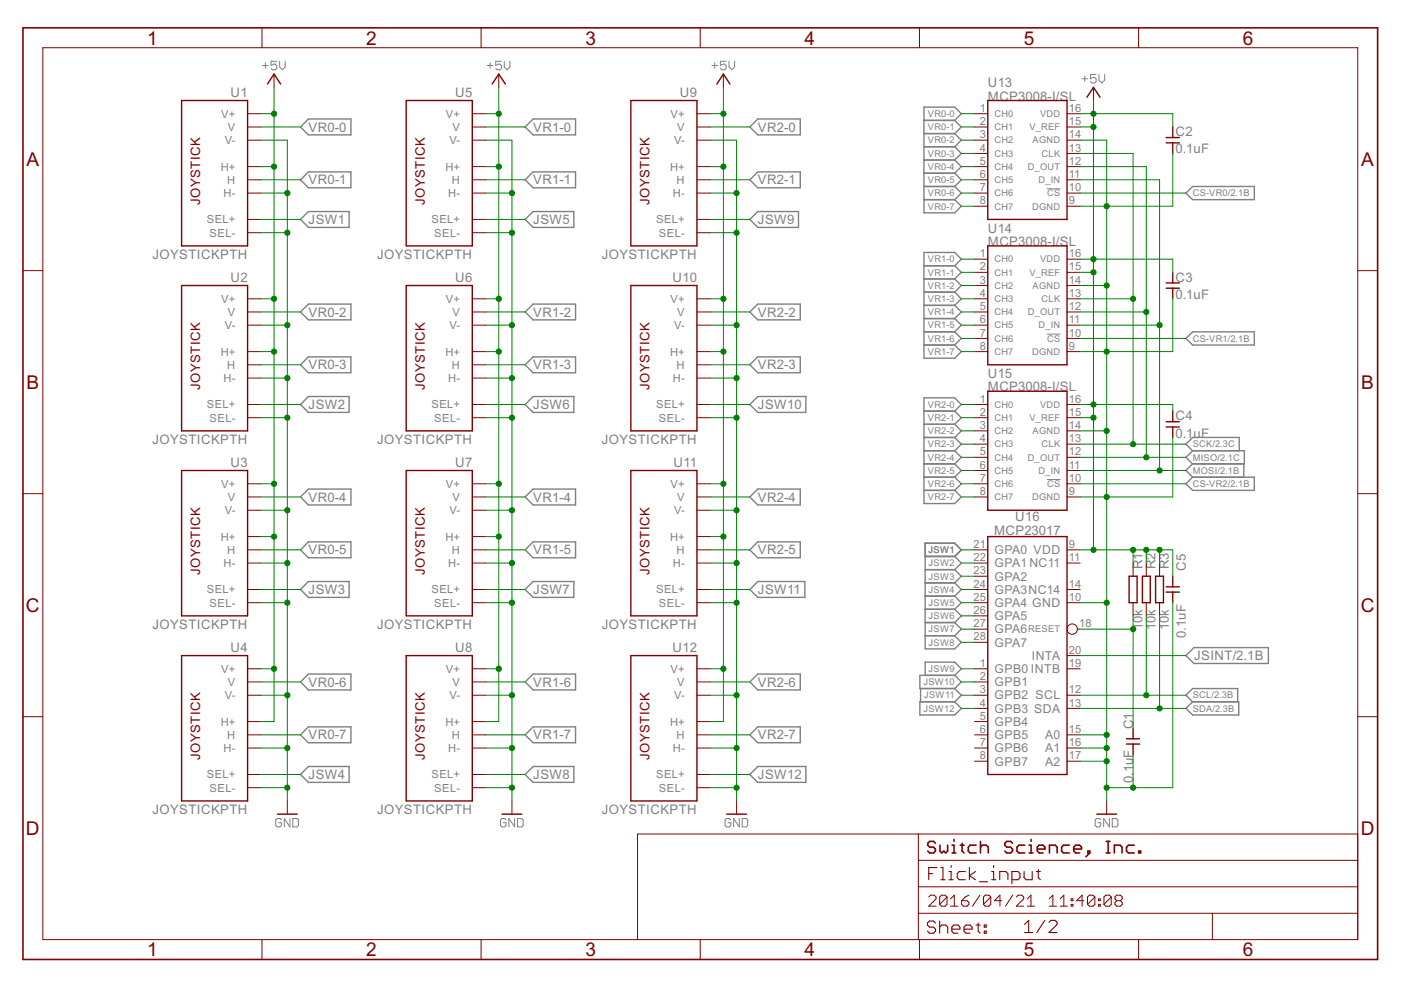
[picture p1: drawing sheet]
<svg xmlns="http://www.w3.org/2000/svg" width="297mm" height="210mm" viewBox="0 0 297 210" stroke-linecap="round" stroke-linejoin="round" font-family="sans-serif">
<g fill="none" stroke="#808080" stroke-width=".21">
<path d="M55.7 13.9h1.2M56.3 13.3v1.2M58.7 13h-1.2v.9l.6-.3h.3l.3 .3v.6l-.3 .3h-.6l-.3-.3M59.3 13v1.2l.6 .6 .6-.6v-1.2M103.3 13.9h1.2M103.9 13.3v1.2M106.3 13h-1.2v.9l.9-.3 .3 .3v.6l-.3 .3h-.6l-.3-.3M106.9 13v1.2l.6 .6 .6-.6v-1.2M150.9 13.9h1.2M151.5 13.3v1.2M153.9 13h-1.2v.9l.7-.3h.2l.3 .3v.6l-.3 .3h-.6l-.3-.3M154.6 13v1.2l.6 .6 .5-.6v-1.2"/>
<path d="M229.4 16.7h1.2M230 16.1v1.2M232.4 15.8h-1.2v.9l.6-.3h.3l.3 .3v.6l-.3 .3h-.6l-.3-.3M233 15.8v1.2l.6 .6 .6-.6v-1.2M222 40h2.8M222 70.8h2.8M222 101.7h2.8M59.7 173.8l-.3-.3h-.6l-.3 .3v1.2l.3 .3h.6l.3-.3v-.6h-.6M61.5 173.5v1.8l-1.2-1.8v1.8M62.1 173.5h.9l.3 .3v1.2l-.3 .3h-.9zM107.3 173.8l-.3-.3h-.6l-.3 .3v1.2l.3 .3h.6l.3-.3v-.6h-.6M109.1 173.5v1.8l-1.2-1.8v1.8"/>
<path d="M109.7 173.5h.9l.3 .3v1.2l-.3 .3h-.9zM154.9 173.8l-.3-.3h-.6l-.3 .3v1.2l.3 .3h.6l.3-.3v-.6h-.6M156.7 173.5v1.8l-1.1-1.8v1.8M157.4 173.5h.8l.3 .3v1.2l-.3 .3h-.8zM233.4 173.8l-.3-.3h-.6l-.3 .3v1.2l.3 .3h.6l.3-.3v-.6h-.6M235.2 173.5v1.8l-1.2-1.8v1.8M235.8 173.5h.9l.3 .3v1.2l-.3 .3h-.9z"/>
</g>
<g fill="none" stroke="#808080" stroke-width=".3">
<path d="M63.7 38.1l1.7-1.7h9v3.4h-9zM65.4 25.2h9v3.4h-9l-1.7-1.7zM111.3 26.9l1.7-1.7h9v3.4h-9zM111.3 38.1l1.7-1.7h9v3.4h-9zM159 38.1l1.7-1.7h9v3.4h-9zM160.7 25.2h9v3.4h-9l-1.7-1.7zM195.9 25.5h6.5M195.9 28.3h6.5M195.9 39.5h6.5M195.9 31.1h6.5M195.9 33.9h6.5M195.9 36.7h6.5"/>
<path d="M202.4 25.5l1.4-1.4-1.4-1.4h-6.5v22.4h6.5l1.4-1.4-1.4-1.4M202.4 25.5l1.4 1.4-1.4 1.4M202.4 39.5l1.4 1.4-1.4 1.4M202.4 31.1l1.4 1.4-1.4 1.4M202.4 28.3l1.4 1.4-1.4 1.4M202.4 33.9l1.4 1.4-1.4 1.4M202.4 36.7l1.4 1.4-1.4 1.4M63.7 46.5l1.7-1.6h8.6v3.3h-8.6zM111.3 46.5l1.7-1.6h8.7v3.3h-8.7zM160.7 44.9h8.6v3.3h-8.6l-1.7-1.7zM195.9 42.3h6.5M195.9 56.3h6.5"/>
<path d="M195.9 59.1h6.5M202.4 56.3l1.4-1.4-1.4-1.4h-6.5v22.4h6.5l1.4-1.4-1.4-1.3M202.4 56.3l1.4 1.4-1.4 1.4M202.4 59.1l1.4 1.4-1.4 1.4M251.4 40.9l1.5-1.4h13v2.8h-13zM63.7 66.1l1.7-1.6h9v3.3h-9zM63.7 77.3l1.7-1.6h9v3.3h-9zM111.3 66.1l1.7-1.6h9v3.3h-9zM111.3 77.3l1.7-1.6h9v3.3h-9zM159 66.1l1.7-1.6h9v3.3h-9zM159 77.3l1.7-1.6h9v3.3h-9zM195.9 64.7h6.5"/>
<path d="M195.9 67.5h6.5M195.9 70.4h6.5M195.9 73.2h6.5M195.9 61.9h6.5M202.4 64.7l1.4 1.4-1.4 1.4M202.4 67.5l1.4 1.4-1.4 1.5M202.4 70.4l1.4 1.4-1.4 1.4M202.4 61.9l1.4 1.5-1.4 1.3M251.4 71.8l1.5-1.4h13v2.8h-13zM65.4 84.1h8.6v3.3h-8.6l-1.7-1.6zM111.3 85.8l1.7-1.7h8.7v3.3h-8.7zM160.7 84.1h10.2v3.3h-10.2l-1.7-1.6z"/>
<path d="M195.9 90h6.5M195.9 92.8h6.5M195.9 95.6h6.5M195.9 98.4h6.5M195.9 87.2h6.5M202.4 87.2l1.4-1.4-1.4-1.5h-6.5v22.5h6.5l1.4-1.4-1.4-1.4M202.4 90l1.4 1.4-1.4 1.4M202.4 92.8l1.4 1.4-1.4 1.4M202.4 95.6l1.4 1.4-1.4 1.4M202.4 98.4l1.4 1.4-1.4 1.4M202.4 87.2l1.4 1.4-1.4 1.4M252.9 95.6l-1.5-1.4 1.5-1.4h9.8v2.8"/>
<path d="M252.9 95.6h10.9v2.8h-10.9M252.9 95.6l-1.5 1.4 1.5 1.4M252.9 98.4l-1.5 1.4 1.5 1.4M263.7 98.4v2.8M63.7 105.4l1.7-1.7h9v3.4h-9zM65.4 114.9h9v3.4h-9l-1.7-1.7zM111.3 105.4l1.7-1.7h9v3.4h-9zM111.3 116.6l1.7-1.7h9v3.4h-9zM159 105.4l1.7-1.7h9v3.4h-9zM160.7 114.9h9v3.4h-9l-1.7-1.7zM195.9 101.2h6.5M195.9 104h6.5"/>
<path d="M196.2 118h6.2M202.4 101.2l1.4 1.4-1.4 1.4M202.4 118l1.4-1.4-1.4-1.4h-6.2v22.4h6.2l1.4-1.4-1.4-1.4M202.4 118l1.4 1.4-1.4 1.4M251.4 102.6l1.5-1.4h13v2.8h-13zM65.4 123.3h8.6v3.4h-8.6l-1.7-1.7zM111.3 125l1.7-1.7h8.7v3.4h-8.7zM160.7 123.3h9.9v3.4h-9.9l-1.7-1.7zM196.2 120.8h6.2M196.2 126.4h6.2M196.2 129.2h6.2M196.2 132h6.2"/>
<path d="M196.2 123.6h6.2M196.2 134.8h6.2M202.4 126.4l1.4 1.4-1.4 1.4M202.4 129.2l1.4 1.4-1.4 1.4M202.4 120.8l1.4 1.4-1.4 1.4M202.4 123.6l1.4 1.4-1.4 1.4M202.4 132l1.4 1.4-1.4 1.4M251.4 139l1.7-1.7h15.8v3.4h-15.8zM63.7 144.6l1.7-1.7h9v3.4h-9zM65.4 154.1h9v3.4h-9l-1.7-1.7zM111.3 144.6l1.7-1.7h9v3.4h-9zM113 154.1h9v3.4h-9l-1.7-1.7z"/>
<path d="M160.7 142.9h9v3.4h-9l-1.7-1.7zM160.7 154.1h9v3.4h-9l-1.7-1.7zM195 148.8h7.4l1.4 1.4-1.4 1.4h-7.4zM195.2 146v2.8M196.2 143.2v-2.8h6.2l1.4 1.4-1.4 1.4M202.4 143.2h-7.4v2.8h7.4M202.4 143.2l1.4 1.4-1.4 1.4M202.4 146l1.4 1.4-1.4 1.4M251.4 150.2l1.5-1.4h9.7v2.8h-9.7zM252.9 148.8l-1.5-1.4 1.5-1.4h9.5v2.8M65.4 162.5h8.6v3.4h-8.6l-1.7-1.7zM111.3 164.2l1.7-1.7h8.7v3.4h-8.7z"/>
<path d="M160.7 162.5h10.2v3.4h-10.2l-1.7-1.7z"/>
</g>
<g fill="none" stroke="#800000" stroke-width=".21">
<path d="M9.1 10.1h278.8v189.1h-278.8zM55.5 5.9v4.2M58.1 15.7v2.8M102 5.9v4.2M105.7 15.7v2.8M148.5 5.9v4.2M153.4 15.7v2.8M194.9 5.9v4.2M231.8 18.5v2.8M241.4 5.9v4.2M52.5 24.1h2.8M52.5 26.9h2.8"/>
<path d="M52.5 29.7h2.8M52.5 35.3h2.8M52.5 38.1h2.8M100.1 24.1h2.8M100.1 26.9h2.8M100.1 29.7h2.8M100.1 35.3h2.8M100.1 38.1h2.8M147.8 24.1h2.8M147.8 26.9h2.8M147.8 29.7h2.8M147.8 35.3h2.8"/>
<path d="M147.8 38.1h2.8M206.6 24.1h2.8M206.6 26.9h2.8M206.6 29.7h2.8M206.6 35.3h2.8M206.6 38.1h2.8M206.6 32.5h2.8M226.2 24.1h2.8M226.2 26.9h2.8M226.2 29.7h2.8M226.2 35.3h2.8M226.2 38.1h2.8"/>
<path d="M226.2 32.5h2.8M4.9 57.4h4.2M52.5 40.9h2.8M52.5 46.5h2.8M52.5 49.3h2.8M100.1 40.9h2.8M100.1 46.5h2.8M100.1 49.3h2.8M147.8 40.9h2.8M147.8 46.5h2.8M147.8 49.3h2.8M206.6 40.9h2.8"/>
<path d="M206.6 43.7h2.8M206.6 54.9h2.8M206.6 57.7h2.8M226.2 40.9h2.8M226.2 43.7h2.8M226.2 54.9h2.8M226.2 57.7h2.8M287.9 57.4h4.2M52.5 63.4h2.8M52.5 66.1h2.8M52.5 68.9h2.8M52.5 74.5h2.8"/>
<path d="M52.5 77.3h2.8M100.1 63.4h2.8M100.1 66.1h2.8M100.1 68.9h2.8M100.1 74.5h2.8M100.1 77.3h2.8M147.8 63.4h2.8M147.8 66.1h2.8M147.8 68.9h2.8M147.8 74.5h2.8M147.8 77.3h2.8M206.6 63.4h2.8"/>
<path d="M206.6 66.1h2.8M206.6 68.9h2.8M206.6 74.5h2.8M206.6 60.5h2.8M206.6 71.8h2.8M226.2 63.4h2.8M226.2 66.1h2.8M226.2 68.9h2.8M226.2 74.5h2.8M226.2 60.5h2.8M226.2 71.8h2.8M52.5 80.2h2.8"/>
<path d="M52.5 85.8h2.8M52.5 88.6h2.8M100.1 80.2h2.8M100.1 85.8h2.8M100.1 88.6h2.8M147.8 80.2h2.8M147.8 85.8h2.8M147.8 88.6h2.8M206.6 85.8h2.8M206.6 88.6h2.8M206.6 91.4h2.8M206.6 94.2h2.8"/>
<path d="M206.6 97h2.8M206.6 99.8h2.8M226.2 85.8h2.8M226.2 88.6h2.8M226.2 91.4h2.8M226.2 94.2h2.8M226.2 97h2.8M226.2 99.8h2.8M4.9 104.7h4.2M52.5 102.6h2.8M52.5 105.4h2.8M52.5 108.2h2.8"/>
<path d="M52.5 113.8h2.8M52.5 116.6h2.8M52.5 119.4h2.8M100.1 102.6h2.8M100.1 105.4h2.8M100.1 108.2h2.8M100.1 113.8h2.8M100.1 116.6h2.8M100.1 119.4h2.8M147.8 102.6h2.8M147.8 105.4h2.8M147.8 108.2h2.8"/>
<path d="M147.8 113.8h2.8M147.8 116.6h2.8M147.8 119.4h2.8M206.6 102.6h2.8M206.6 105.4h2.8M206.6 116.6h2.8M206.6 119.4h2.8M226.2 102.6h2.8M226.2 105.4h2.8M226.2 116.6h2.8M226.2 119.4h2.8M240.2 119.4v2.8"/>
<path d="M243 119.4v2.8M245.9 119.4v2.8M287.9 104.7h4.2M52.5 125h2.8M52.5 127.8h2.8M100.1 125h2.8M100.1 127.8h2.8M147.8 125h2.8M147.8 127.8h2.8M206.6 125h2.8M206.6 127.8h2.8M206.6 122.2h2.8"/>
<path d="M206.6 130.6h2.8M206.6 133.4h2.8M206.6 136.2h2.8M226.2 125h2.8M226.2 127.8h2.8M226.2 139h2.8M228.4 133.4h.6M240.2 127.8v2.8M243 127.8v2.8M245.9 127.8v2.8M4.9 152h4.2M52.5 141.8h2.8"/>
<path d="M52.5 144.6h2.8M52.5 147.4h2.8M52.5 153h2.8M52.5 155.8h2.8M52.5 158.6h2.8M100.1 141.8h2.8M100.1 144.6h2.8M100.1 147.4h2.8M100.1 153h2.8M100.1 155.8h2.8M100.1 158.6h2.8M147.8 141.8h2.8"/>
<path d="M147.8 144.6h2.8M147.8 147.4h2.8M147.8 153h2.8M147.8 155.8h2.8M147.8 158.6h2.8M206.6 141.8h2.8M206.6 144.6h2.8M206.6 147.4h2.8M206.6 153h2.8M206.6 155.8h2.8M206.6 158.6h2.8M206.6 150.2h2.8"/>
<path d="M226.2 141.8h2.8M226.2 147.4h2.8M226.2 155.8h2.8M226.2 158.6h2.8M226.2 150.2h2.8M287.9 152h4.2M52.5 164.2h2.8M52.5 167h2.8M60.9 169.8v2.8M100.1 164.2h2.8M100.1 167h2.8M108.5 169.8v2.8"/>
<path d="M147.8 164.2h2.8M147.8 167h2.8M156.2 169.8v2.8M194.7 176.8v22.4M206.6 161.4h2.8M226.2 161.4h2.8M234.6 169.8v2.8M287.9 176.8h-152.7v22.4M55.5 199.2v4.2M102 199.2v4.2M148.5 199.2v4.2M194.7 193.6h93.2"/>
<path d="M194.7 188h93.2M194.7 182.4h93.2M194.9 199.2v4.2M196.9 190.2l.4-.4h.8l.4 .4v.4l-1.6 1.5h1.6M200.8 190.2v1.5l-.4 .4h-.8l-.4-.4M200.8 190.2l-.4-.4h-.8l-.4 .4v1.5M200.8 190.2l-1.6 1.5M201.5 192.1h1.6M201.5 190.6l.8-.8v2.3M203.9 191h1.1l.4 .3v.4l-.4 .4h-.7l-.4-.4zM205.4 189.8l-.8 .4-.7 .8M207.8 189.8l-1.6 2.3"/>
<path d="M210.1 190.2v1.5l-.4 .4h-.8l-.4-.4M210.1 190.2l-.4-.4h-.8l-.4 .4v1.5M210.1 190.2l-1.6 1.5M212.4 191h-1.6l1.2-1.2v2.3M214.7 189.8l-1.5 2.3M215.5 190.2l.4-.4h.7l.4 .4v.4l-1.5 1.5h1.5M217.8 192.1h1.6M217.8 190.6l.8-.8v2.3M222.4 192.1h1.6M222.4 190.6l.8-.8v2.3M224.8 192.1h1.5M224.8 190.6l.8-.8v2.3"/>
<path d="M227.1 191.7h.4v.4h-.4zM227.1 190.6h.4v.4h-.4zM229.8 191h-1.5l1.1-1.2v2.3M232.1 190.2v1.5l-.4 .4h-.7l-.4-.4M232.1 190.2l-.4-.4h-.7l-.4 .4v1.5M232.1 190.2l-1.5 1.5M232.9 191.7h.4v.4h-.4zM232.9 190.6h.4v.4h-.4zM235.6 190.2v1.5l-.4 .4h-.8l-.3-.4M235.6 190.2l-.4-.4h-.8l-.3 .4v1.5M235.6 190.2l-1.5 1.5M236.8 191l-.4 .3v.4l.4 .4h.8l.3-.4v-.4l-.3-.3"/>
<path d="M236.8 191l-.4-.4v-.4l.4-.4h.8l.3 .4v.4l-.3 .4M236.8 191h.8M241.4 199.2v4.2M257 193.6v5.6"/>
<circle cx="227.3" cy="133.4" r="1.1"/>
</g>
<g fill="none" stroke="#800000" stroke-width=".23">
<path d="M196.9 185.2h.9M198.4 195.7l-.5-.4h-.8l-.5 .4v.4l.5 .5h.8l.5 .4v.4l-.5 .5h-.8l-.5-.5M198.6 183.9h-1.7v2.6M199.2 196.6l.4-.5h.9l.4 .5v1.3M199.2 195.3v2.6M199.5 183.9h.4v2.6M199.5 186.5h.9M201.2 186.5h.9M201.2 184.8h.5v1.7M201.7 183.5v.4M201.8 197h1.7v-.4l-.4-.5h-.9l-.4 .5v.8l.4 .5h.9M204.4 197h1.7v-.4l-.4-.5h-.9l-.4 .5v.8l.4 .5h.9"/>
<path d="M204.7 184.8h-1.3l-.5 .4v.9l.5 .4h1.3M205.5 183.9v2.6M206.8 184.8l-1.3 .9 1.3 .8M207 196.1h.8M207.4 195.7v1.7l.4 .5M207.7 186.9h1.7M208.7 196.1h.4v.5h-.4zM208.7 197.4h.4v.5h-.4zM210.2 186.5h.9M210.2 184.8h.5v1.7M210.7 183.5v.4M212 186.5v-1.7h1.3l.4 .4v1.3"/>
<path d="M214.5 186.5h1.3l.5-.4v-.9l-.5-.4h-1.3v2.6M217.1 184.8v1.3l.5 .4h1.2v-1.7M217.2 196l.9-.9v2.6M217.2 197.7h1.7M219.7 184.8h.9M220.1 184.4v1.7l.5 .4M221.5 195.1l-1.7 2.6M222.4 195.6l.4-.5h.9l.4 .5v.4l-1.7 1.7h1.7"/>
</g>
<g fill="none" stroke="#800000" stroke-width=".34">
<path d="M4.9 5.9h287.2v197.5h-287.2zM198.3 178.8l-.4-.4h-.8l-.4 .4v.4l.4 .4h.8l.4 .4v.4l-.4 .4h-.8l-.4-.4M199.3 179.2v1.2l.4 .4 .4-.4 .4 .4 .4-.4v-1.2M201.8 179.2h.5v1.6M202.3 178v.4M203.6 179.2h.8M204 178.8v1.6l.4 .4M206.9 179.2h-1.2l-.4 .4v.8l.4 .4h1.2M207.9 179.6l.4-.4h.8l.4 .4v1.2M207.9 178.4v2.4M214.7 178.8l-.4-.4h-.9l-.4 .4v.4l.4 .4h.9l.4 .4v.4l-.4 .4h-.9l-.4-.4M217.3 179.2h-1.3l-.4 .4v.8l.4 .4h1.3"/>
<path d="M218.2 179.2h.4v1.6M218.6 178v.4M226.7 179.2h-1.2l-.4 .4v.8l.4 .4h1.2M234.5 178.4h.9M234.9 178.4v2.4M240.5 179.2h-1.3l-.4 .4v.8l.4 .4h1.3M201.8 180.8h.9M218.2 180.8h.8M219.9 180h1.7v-.4l-.5-.4h-.8l-.4 .4v.8l.4 .4h.8M222.5 180.8v-1.6h1.2l.4 .4v1.2M227.6 180h1.7v-.4l-.4-.4h-.8l-.5 .4v.8l.5 .4h.8M230.7 180.4h.4v.4h-.4z"/>
<path d="M231.1 180.8l-.9 .9M234.5 180.8h.9M236.3 180.8v-1.6h1.2l.4 .4v1.2M241.4 180.4h.4v.4h-.4z"/>
</g>
<g fill="none" stroke="#800000" stroke-width=".3">
<path d="M56.7 17.8l1.4-2.1 1.4 2.1M104.3 17.8l1.4-2.1 1.4 2.1M152 17.8l1.4-2.1 1.4 2.1M38.5 21.3h14v30.8h-14zM86.1 21.3h14v30.8h-14zM133.8 21.3h14v30.8h-14zM209.4 21.3h16.8v25.2h-16.8zM230.4 20.6l1.4-2.1 1.4 2.1M247.2 30.3h2.8M247.2 29.2h2.8M248.6 26.9v2.3M248.6 30.3v2.2"/>
<path d="M209.4 52.1h16.8v25.2h-16.8zM247.2 60h2.8M248.6 57.7v2.3M38.5 60.5h14v30.9h-14zM86.1 60.5h14v30.9h-14zM133.8 60.5h14v30.9h-14zM247.2 61.1h2.8M248.6 61.1v2.3M38.5 99.8h14v30.8h-14zM86.1 99.8h14v30.8h-14zM133.8 99.8h14v30.8h-14zM209.4 83h16.8v25.2h-16.8z"/>
<path d="M247.2 90.5h2.8M247.2 89.4h2.8M248.6 87.2v2.2M248.6 90.5v2.3M209.4 113.8h16.8v50.4h-16.8zM38.5 139h14v30.8h-14zM86.1 139h14v30.8h-14zM133.8 139h14v30.8h-14zM239.4 122.2h1.7v5.6h-1.7zM242.2 122.2h1.7v5.6h-1.7zM245 122.2h1.7v5.6h-1.7zM247.2 125.5h2.8"/>
<path d="M247.2 124.4h2.8M248.6 122.2v2.2M248.6 125.5v2.3M238.8 157.8h2.8M238.8 156.6h2.8M240.2 154.4v2.2M240.2 157.8v2.2M58.8 172.6h4.2M106.4 172.6h4.2M154.1 172.6h4.2M232.5 172.6h4.2"/>
</g>
<g fill="none" stroke="#008000" stroke-width=".21">
<path d="M58.1 18.5v134.5h-2.8M105.7 18.5v134.5h-2.8M153.4 18.5v134.5h-2.8M55.3 24.1h2.8M55.3 35.3h2.8M55.3 26.9h8.4M55.3 29.7h5.6v140.1M55.3 38.1h8.4M102.9 24.1h2.8M102.9 35.3h2.8M102.9 26.9h8.4M102.9 29.7h5.6v140.1"/>
<path d="M102.9 38.1h8.4M150.6 24.1h2.8M150.6 35.3h2.8M150.6 26.9h8.4M150.6 29.7h5.6v140.1M150.6 38.1h8.4M203.8 24.1h2.8M203.8 35.3h2.8M203.8 26.9h2.8M203.8 29.7h2.8M203.8 38.1h2.8M203.8 32.5h2.8"/>
<path d="M229 24.1h19.6v2.8M229 35.3h14v61.7M229 26.9h2.8M229 32.5h11.2v61.7M229 38.1h16.9v61.7M229 29.7h5.6v140.1M231.8 21.3v95.3M248.6 32.5v11.2h-19.6M55.3 40.9h5.6M55.3 49.3h5.6M55.3 46.5h8.4M102.9 40.9h5.6"/>
<path d="M102.9 49.3h5.6M102.9 46.5h8.4M150.6 40.9h5.6M150.6 49.3h5.6M150.6 46.5h8.4M203.8 54.9h2.8M203.8 57.7h2.8M203.8 40.9h2.8M203.8 43.7h2.8M229 54.9h19.6v2.8M229 57.7h2.8M229 40.9h22.4"/>
<path d="M55.3 63.4h2.8M55.3 74.5h2.8M55.3 68.9h5.6M55.3 66.1h8.4M55.3 77.3h8.4M102.9 63.4h2.8M102.9 74.5h2.8M102.9 68.9h5.6M102.9 66.1h8.4M102.9 77.3h8.4M150.6 63.4h2.8M150.6 74.5h2.8"/>
<path d="M150.6 68.9h5.6M150.6 66.1h8.4M150.6 77.3h8.4M203.8 63.4h2.8M203.8 74.5h2.8M203.8 68.9h2.8M203.8 60.5h2.8M203.8 66.1h2.8M203.8 71.8h2.8M229 63.4h11.2M229 68.9h16.9M229 60.5h5.6"/>
<path d="M229 66.1h14M229 71.8h22.4M248.6 63.4v11.1h-19.6M55.3 85.8h8.4M55.3 88.6h5.6M55.3 80.2h5.6M102.9 85.8h8.4M102.9 88.6h5.6M102.9 80.2h5.6M150.6 85.8h8.4M150.6 88.6h5.6M150.6 80.2h5.6"/>
<path d="M203.8 85.8h2.8M203.8 88.6h2.8M203.8 91.4h2.8M203.8 94.2h2.8M203.8 97h2.8M203.8 99.8h2.8M229 85.8h19.6v1.4M229 88.6h2.8M229 91.4h5.6M229 94.2h22.4M229 97h22.4M229 99.8h22.4"/>
<path d="M248.6 92.8v12.6h-19.6M55.3 102.6h2.8M55.3 113.8h2.8M55.3 116.6h8.4M55.3 108.2h5.6M55.3 119.4h5.6M55.3 105.4h8.4M102.9 102.6h2.8M102.9 113.8h2.8M102.9 116.6h8.4M102.9 108.2h5.6M102.9 119.4h5.6"/>
<path d="M102.9 105.4h8.4M150.6 102.6h2.8M150.6 113.8h2.8M150.6 116.6h8.4M150.6 108.2h5.6M150.6 119.4h5.6M150.6 105.4h8.4M203.8 102.6h2.8M203.8 116.6h2.8M203.8 119.4h2.8M203.8 105.4h2.8M229 102.6h22.4"/>
<path d="M229 116.6h19.6v5.6M240.2 116.6v2.8M243 116.6v2.8M245.9 116.6v2.8M55.3 127.8h5.6M55.3 125h8.4M102.9 127.8h5.6M102.9 125h8.4M150.6 127.8h5.6M150.6 125h8.4M203.8 127.8h2.8M203.8 130.6h2.8"/>
<path d="M203.8 122.2h2.8M203.8 125h2.8M203.8 136.2h2.8M203.8 133.4h2.8M229 127.8h5.6M229 133.4h11.2M229 139h22.4M240.2 130.6v23.8M243 130.6v16.8M245.9 130.6v19.6M248.6 127.8v39.2h-14M55.3 141.8h2.8"/>
<path d="M55.3 147.4h5.6M55.3 158.6h5.6M55.3 155.8h8.4M55.3 144.6h8.4M102.9 141.8h2.8M102.9 147.4h5.6M102.9 158.6h5.6M102.9 155.8h8.4M102.9 144.6h8.4M150.6 141.8h2.8M150.6 147.4h5.6M150.6 158.6h5.6"/>
<path d="M150.6 155.8h8.4M150.6 144.6h8.4M203.8 141.8h2.8M203.8 147.4h2.8M203.8 144.6h2.8M203.8 150.2h2.8M229 147.4h22.4M229 158.6h5.6M229 155.8h5.6M229 150.2h22.4M240.2 160v7M55.3 167h5.6"/>
<path d="M55.3 164.2h8.4M102.9 167h5.6M102.9 164.2h8.4M150.6 167h5.6M150.6 164.2h8.4M229 161.4h5.6"/>
</g>
<g fill="#008000" stroke="#008000" stroke-width=".21">
<circle cx="58.1" cy="24.1" r=".55"/>
<circle cx="58.1" cy="35.3" r=".55"/>
<circle cx="58.1" cy="63.4" r=".55"/>
<circle cx="58.1" cy="74.5" r=".55"/>
<circle cx="58.1" cy="102.6" r=".55"/>
<circle cx="58.1" cy="113.8" r=".55"/>
<circle cx="58.1" cy="141.8" r=".55"/>
<circle cx="231.8" cy="24.1" r=".55"/>
<circle cx="231.8" cy="26.9" r=".55"/>
<circle cx="231.8" cy="54.9" r=".55"/>
<circle cx="231.8" cy="57.7" r=".55"/>
<circle cx="231.8" cy="85.8" r=".55"/>
<circle cx="231.8" cy="88.6" r=".55"/>
<circle cx="231.8" cy="116.6" r=".55"/>
<circle cx="240.2" cy="116.6" r=".55"/>
<circle cx="243" cy="116.6" r=".55"/>
<circle cx="245.9" cy="116.6" r=".55"/>
<circle cx="105.7" cy="24.1" r=".55"/>
<circle cx="105.7" cy="35.3" r=".55"/>
<circle cx="105.7" cy="63.4" r=".55"/>
<circle cx="105.7" cy="74.5" r=".55"/>
<circle cx="105.7" cy="102.6" r=".55"/>
<circle cx="105.7" cy="113.8" r=".55"/>
<circle cx="105.7" cy="141.8" r=".55"/>
<circle cx="153.4" cy="24.1" r=".55"/>
<circle cx="153.4" cy="35.3" r=".55"/>
<circle cx="153.4" cy="63.4" r=".55"/>
<circle cx="153.4" cy="74.5" r=".55"/>
<circle cx="153.4" cy="102.6" r=".55"/>
<circle cx="153.4" cy="113.8" r=".55"/>
<circle cx="153.4" cy="141.8" r=".55"/>
<circle cx="156.2" cy="158.6" r=".55"/>
<circle cx="156.2" cy="167" r=".55"/>
<circle cx="156.2" cy="119.4" r=".55"/>
<circle cx="156.2" cy="127.8" r=".55"/>
<circle cx="156.2" cy="147.4" r=".55"/>
<circle cx="156.2" cy="80.2" r=".55"/>
<circle cx="156.2" cy="88.6" r=".55"/>
<circle cx="156.2" cy="40.9" r=".55"/>
<circle cx="156.2" cy="49.3" r=".55"/>
<circle cx="156.2" cy="68.9" r=".55"/>
<circle cx="156.2" cy="108.2" r=".55"/>
<circle cx="234.6" cy="105.4" r=".55"/>
<circle cx="234.6" cy="91.4" r=".55"/>
<circle cx="234.6" cy="74.5" r=".55"/>
<circle cx="234.6" cy="60.5" r=".55"/>
<circle cx="234.6" cy="43.7" r=".55"/>
<circle cx="234.6" cy="127.8" r=".55"/>
<circle cx="234.6" cy="167" r=".55"/>
<circle cx="240.2" cy="167" r=".55"/>
<circle cx="234.6" cy="155.8" r=".55"/>
<circle cx="234.6" cy="158.6" r=".55"/>
<circle cx="234.6" cy="161.4" r=".55"/>
<circle cx="108.5" cy="158.6" r=".55"/>
<circle cx="108.5" cy="167" r=".55"/>
<circle cx="108.5" cy="119.4" r=".55"/>
<circle cx="108.5" cy="127.8" r=".55"/>
<circle cx="108.5" cy="147.4" r=".55"/>
<circle cx="108.5" cy="80.2" r=".55"/>
<circle cx="108.5" cy="88.6" r=".55"/>
<circle cx="108.5" cy="108.2" r=".55"/>
<circle cx="108.5" cy="40.9" r=".55"/>
<circle cx="108.5" cy="49.3" r=".55"/>
<circle cx="108.5" cy="68.9" r=".55"/>
<circle cx="60.9" cy="158.6" r=".55"/>
<circle cx="60.9" cy="167" r=".55"/>
<circle cx="60.9" cy="119.4" r=".55"/>
<circle cx="60.9" cy="127.8" r=".55"/>
<circle cx="60.9" cy="147.4" r=".55"/>
<circle cx="60.9" cy="80.2" r=".55"/>
<circle cx="60.9" cy="88.6" r=".55"/>
<circle cx="60.9" cy="108.2" r=".55"/>
<circle cx="60.9" cy="40.9" r=".55"/>
<circle cx="60.9" cy="49.3" r=".55"/>
<circle cx="60.9" cy="68.9" r=".55"/>
<circle cx="240.2" cy="63.4" r=".55"/>
<circle cx="240.2" cy="94.2" r=".55"/>
<circle cx="243" cy="66.1" r=".55"/>
<circle cx="243" cy="97" r=".55"/>
<circle cx="245.9" cy="68.9" r=".55"/>
<circle cx="245.9" cy="99.8" r=".55"/>
<circle cx="240.2" cy="133.4" r=".55"/>
<circle cx="243" cy="147.4" r=".55"/>
<circle cx="245.9" cy="150.2" r=".55"/>
</g>
<g font-size="4.5" fill="#800000">
<text x="31.2" y="9.4">1</text>
<text x="77.7" y="9.4">2</text>
<text x="124.1" y="9.4">3</text>
<text x="170.6" y="9.4">4</text>
<text x="217.1" y="9.4">5</text>
<text x="263.5" y="9.4">6</text>
<text x="5.6" y="35.2">A</text>
<text x="288.6" y="35.2">A</text>
<text x="5.6" y="82.5">B</text>
<text x="288.6" y="82.5">B</text>
<text x="5.5" y="129.7">C</text>
<text x="288.5" y="129.7">C</text>
<text x="5.5" y="177">D</text>
<text x="288.5" y="177">D</text>
<text x="31.2" y="202.8">1</text>
<text x="77.7" y="202.8">2</text>
<text x="124.1" y="202.8">3</text>
<text x="170.6" y="202.8">4</text>
<text x="217.1" y="202.8">5</text>
<text x="263.5" y="202.8">6</text>
</g>
<g font-size="3.1" fill="#808080">
<text x="48.9" y="20.5">U1</text>
<text x="96.5" y="20.5">U5</text>
<text x="144.2" y="20.5">U9</text>
<text x="209.5" y="21.3">MCP3008-I/S</text>
<text x="209.5" y="18.5">U13</text>
<text x="226.6" y="21.3">L</text>
<text x="65.4" y="27.9">VR0-0</text>
<text x="113.1" y="27.9">VR1-0</text>
<text x="160.7" y="27.9">VR2-0</text>
<text x="249.3" y="28.9">C2</text>
<text x="249.2" y="32.5">0.1uF</text>
<text x="65.4" y="39.1">VR0-1</text>
<text x="113.1" y="39.1">VR1-1</text>
<text x="160.7" y="39.1">VR2-1</text>
<text x="65.4" y="47.5">JSW1</text>
<text x="113.1" y="47.5">JSW5</text>
<text x="160.7" y="47.5">JSW9</text>
<text x="209.5" y="52.1">MCP3008-I/S</text>
<text x="209.5" y="49.3">U14</text>
<text x="226.6" y="52.1">L</text>
<text x="32.3" y="54.9">JOYSTICKPTH</text>
<text x="48.9" y="59.7">U2</text>
<text x="80" y="54.9">JOYSTICKPTH</text>
<text x="96.5" y="59.7">U6</text>
<text x="127.6" y="54.9">JOYSTICKPTH</text>
<text x="142.6" y="59.7">U10</text>
<text x="249.3" y="59.7">C3</text>
<text x="249.2" y="63.4">0.1uF</text>
<text x="65.4" y="67.1">VR0-2</text>
<text x="113.1" y="67.1">VR1-2</text>
<text x="160.7" y="67.1">VR2-2</text>
<text x="65.4" y="78.3">VR0-3</text>
<text x="113.1" y="78.3">VR1-3</text>
<text x="160.7" y="78.3">VR2-3</text>
<text x="209.5" y="83">MCP3008-I/S</text>
<text x="209.5" y="80.2">U15</text>
<text x="226.6" y="83">L</text>
<text x="65.4" y="86.7">JSW2</text>
<text x="113.1" y="86.7">JSW6</text>
<text x="160.7" y="86.7">JSW10</text>
<text x="249.3" y="89.1">C4</text>
<text x="32.3" y="94.2">JOYSTICKPTH</text>
<text x="80" y="94.2">JOYSTICKPTH</text>
<text x="127.6" y="94.2">JOYSTICKPTH</text>
<text x="249.2" y="92.8">0.1uF</text>
<text x="48.9" y="98.9">U3</text>
<text x="96.5" y="98.9">U7</text>
<text x="142.8" y="98.9">U11</text>
<text x="65.4" y="106.4">VR0-4</text>
<text x="113.1" y="106.4">VR1-4</text>
<text x="160.7" y="106.4">VR2-4</text>
<text x="210.8" y="113.3">MCP23017</text>
<text x="215.3" y="110.5">U16</text>
<text x="65.4" y="117.6">VR0-5</text>
<text x="113.1" y="117.6">VR1-5</text>
<text x="160.7" y="117.6">VR2-5</text>
<text x="65.4" y="126">JSW3</text>
<text x="113.1" y="126">JSW7</text>
<text x="160.7" y="126">JSW11</text>
<text x="242.2" y="120.7" transform="rotate(-90 242.2 120.7)">R1</text>
<text x="245" y="120.7" transform="rotate(-90 245 120.7)">R2</text>
<text x="247.8" y="120.7" transform="rotate(-90 247.8 120.7)">R3</text>
<text x="251.4" y="121" transform="rotate(-90 251.4 121)">C5</text>
<text x="32.3" y="133.4">JOYSTICKPTH</text>
<text x="80" y="133.4">JOYSTICKPTH</text>
<text x="127.6" y="133.4">JOYSTICKPTH</text>
<text x="242.2" y="133.7" transform="rotate(-90 242.2 133.7)">10k</text>
<text x="245" y="133.7" transform="rotate(-90 245 133.7)">10k</text>
<text x="247.8" y="133.7" transform="rotate(-90 247.8 133.7)">10k</text>
<text x="251.4" y="135.3" transform="rotate(-90 251.4 135.3)">0.1uF</text>
<text x="48.9" y="138.2">U4</text>
<text x="96.5" y="138.2">U8</text>
<text x="142.6" y="138.2">U12</text>
<text x="253.2" y="140">JSINT/2.1B</text>
<text x="65.4" y="145.6">VR0-6</text>
<text x="113.1" y="145.6">VR1-6</text>
<text x="160.7" y="145.6">VR2-6</text>
<text x="240.2" y="154.6" transform="rotate(-90 240.2 154.6)">C1</text>
<text x="65.4" y="156.8">VR0-7</text>
<text x="113.1" y="156.8">VR1-7</text>
<text x="160.7" y="156.8">VR2-7</text>
<text x="65.4" y="165.2">JSW4</text>
<text x="113.1" y="165.2">JSW8</text>
<text x="160.7" y="165.2">JSW12</text>
<text x="240.2" y="166.1" transform="rotate(-90 240.2 166.1)">0.1uF</text>
<text x="32.3" y="172.6">JOYSTICKPTH</text>
<text x="80" y="172.6">JOYSTICKPTH</text>
<text x="127.6" y="172.6">JOYSTICKPTH</text>
</g>
<g font-size="3.1" fill="#800000">
<text x="42.4" y="43.4" transform="rotate(-90 42.4 43.4)">JOYSTICK</text>
<text x="90.1" y="43.4" transform="rotate(-90 90.1 43.4)">JOYSTICK</text>
<text x="137.7" y="43.4" transform="rotate(-90 137.7 43.4)">JOYSTICK</text>
<text x="42.4" y="82.6" transform="rotate(-90 42.4 82.6)">JOYSTICK</text>
<text x="90.1" y="82.6" transform="rotate(-90 90.1 82.6)">JOYSTICK</text>
<text x="137.7" y="82.6" transform="rotate(-90 137.7 82.6)">JOYSTICK</text>
<text x="42.4" y="121.9" transform="rotate(-90 42.4 121.9)">JOYSTICK</text>
<text x="90.1" y="121.9" transform="rotate(-90 90.1 121.9)">JOYSTICK</text>
<text x="137.7" y="121.9" transform="rotate(-90 137.7 121.9)">JOYSTICK</text>
<text x="42.4" y="161.1" transform="rotate(-90 42.4 161.1)">JOYSTICK</text>
<text x="90.1" y="161.1" transform="rotate(-90 90.1 161.1)">JOYSTICK</text>
<text x="137.7" y="161.1" transform="rotate(-90 137.7 161.1)">JOYSTICK</text>
</g>
<g font-size="2.9" fill="#808080">
<text x="210.9" y="117.5">GPA0 VDD</text>
<text x="210.9" y="120.3">GPA1NC11</text>
<text x="210.9" y="123.1">GPA2</text>
<text x="210.9" y="125.9">GPA3NC14</text>
<text x="210.9" y="128.7">GPA4 GND</text>
<text x="210.9" y="131.5">GPA5</text>
<text x="210.9" y="134.3">GPA6</text>
<text x="210.9" y="137.1">GPA7</text>
<text x="210.9" y="142.7">GPB0 INTB</text>
<text x="218.8" y="139.9">INTA</text>
<text x="210.9" y="145.5">GPB1</text>
<text x="210.9" y="148.3">GPB2 SCL</text>
<text x="210.9" y="151.1">GPB3 SDA</text>
<text x="210.9" y="153.9">GPB4</text>
<text x="210.9" y="156.7">GPB5</text>
<text x="210.9" y="159.5">GPB6</text>
<text x="221.6" y="156.7">A0</text>
<text x="221.6" y="159.5">A1</text>
<text x="210.9" y="162.3">GPB7</text>
<text x="221.6" y="162.3">A2</text>
</g>
<g font-size="2.6" fill="#808080">
<text x="207.7" y="23.7">1</text>
<text x="226.6" y="23.7">16</text>
<text x="46.9" y="25">V+</text>
<text x="48.3" y="27.8">V</text>
<text x="94.6" y="25">V+</text>
<text x="95.9" y="27.8">V</text>
<text x="142.2" y="25">V+</text>
<text x="143.6" y="27.8">V</text>
<text x="207.7" y="26.5">2</text>
<text x="207.7" y="29.3">3</text>
<text x="226.6" y="29.3">14</text>
<text x="226.6" y="26.5">15</text>
<text x="47.6" y="30.6">V-</text>
<text x="95.3" y="30.6">V-</text>
<text x="142.9" y="30.6">V-</text>
<text x="207.7" y="32.1">4</text>
<text x="207.7" y="34.9">5</text>
<text x="226.6" y="34.9">12</text>
<text x="226.6" y="32.1">13</text>
<text x="46.8" y="36.2">H+</text>
<text x="47.4" y="41.8">H-</text>
<text x="48.2" y="39">H</text>
<text x="94.4" y="36.2">H+</text>
<text x="95" y="41.8">H-</text>
<text x="95.8" y="39">H</text>
<text x="142.1" y="36.2">H+</text>
<text x="142.7" y="41.8">H-</text>
<text x="143.4" y="39">H</text>
<text x="207.7" y="37.7">6</text>
<text x="207.7" y="40.5">7</text>
<text x="226.6" y="40.5">10</text>
<text x="226.6" y="37.7">11</text>
<text x="43.8" y="47.4">SEL+</text>
<text x="91.5" y="47.4">SEL+</text>
<text x="139.1" y="47.4">SEL+</text>
<text x="207.7" y="43.3">8</text>
<text x="226.6" y="43.3">9</text>
<text x="44.4" y="50.2">SEL-</text>
<text x="92.1" y="50.2">SEL-</text>
<text x="139.7" y="50.2">SEL-</text>
<text x="207.7" y="54.5">1</text>
<text x="207.7" y="57.3">2</text>
<text x="226.6" y="57.3">15</text>
<text x="226.6" y="54.5">16</text>
<text x="46.9" y="64.2">V+</text>
<text x="94.6" y="64.2">V+</text>
<text x="142.2" y="64.2">V+</text>
<text x="207.7" y="60.2">3</text>
<text x="207.7" y="63">4</text>
<text x="207.7" y="65.8">5</text>
<text x="226.6" y="65.8">12</text>
<text x="226.6" y="63">13</text>
<text x="226.6" y="60.2">14</text>
<text x="47.6" y="69.8">V-</text>
<text x="48.3" y="67">V</text>
<text x="95.3" y="69.8">V-</text>
<text x="95.9" y="67">V</text>
<text x="142.9" y="69.8">V-</text>
<text x="143.6" y="67">V</text>
<text x="207.7" y="68.6">6</text>
<text x="207.7" y="71.4">7</text>
<text x="226.6" y="71.4">10</text>
<text x="226.6" y="68.6">11</text>
<text x="46.8" y="75.4">H+</text>
<text x="94.4" y="75.4">H+</text>
<text x="142.1" y="75.4">H+</text>
<text x="207.7" y="74.2">8</text>
<text x="226.6" y="74.2">9</text>
<text x="47.4" y="81">H-</text>
<text x="48.2" y="78.2">H</text>
<text x="95" y="81">H-</text>
<text x="95.8" y="78.2">H</text>
<text x="142.7" y="81">H-</text>
<text x="143.4" y="78.2">H</text>
<text x="43.8" y="86.6">SEL+</text>
<text x="44.4" y="89.4">SEL-</text>
<text x="91.5" y="86.6">SEL+</text>
<text x="92.1" y="89.4">SEL-</text>
<text x="139.1" y="86.6">SEL+</text>
<text x="139.7" y="89.4">SEL-</text>
<text x="207.7" y="85.4">1</text>
<text x="207.7" y="88.2">2</text>
<text x="226.6" y="88.2">15</text>
<text x="226.6" y="85.4">16</text>
<text x="207.7" y="91">3</text>
<text x="207.7" y="93.8">4</text>
<text x="226.6" y="93.8">13</text>
<text x="226.6" y="91">14</text>
<text x="207.7" y="96.6">5</text>
<text x="207.7" y="99.4">6</text>
<text x="226.6" y="99.4">11</text>
<text x="226.6" y="96.6">12</text>
<text x="46.9" y="103.4">V+</text>
<text x="48.3" y="106.2">V</text>
<text x="94.6" y="103.4">V+</text>
<text x="95.9" y="106.2">V</text>
<text x="142.2" y="103.4">V+</text>
<text x="143.6" y="106.2">V</text>
<text x="207.7" y="102.2">7</text>
<text x="207.7" y="105">8</text>
<text x="226.6" y="105">9</text>
<text x="226.6" y="102.2">10</text>
<text x="47.6" y="109">V-</text>
<text x="95.3" y="109">V-</text>
<text x="142.9" y="109">V-</text>
<text x="46.8" y="114.6">H+</text>
<text x="48.2" y="117.4">H</text>
<text x="94.4" y="114.6">H+</text>
<text x="95.8" y="117.4">H</text>
<text x="142.1" y="114.6">H+</text>
<text x="143.4" y="117.4">H</text>
<text x="206.4" y="116.2">21</text>
<text x="206.4" y="119">22</text>
<text x="226.6" y="116.2">9</text>
<text x="226.6" y="119">11</text>
<text x="43.8" y="125.8">SEL+</text>
<text x="47.4" y="120.2">H-</text>
<text x="91.5" y="125.8">SEL+</text>
<text x="95" y="120.2">H-</text>
<text x="139.1" y="125.8">SEL+</text>
<text x="142.7" y="120.2">H-</text>
<text x="206.4" y="121.8">23</text>
<text x="206.4" y="124.6">24</text>
<text x="226.6" y="124.6">14</text>
<text x="44.4" y="128.6">SEL-</text>
<text x="92.1" y="128.6">SEL-</text>
<text x="139.7" y="128.6">SEL-</text>
<text x="206.4" y="127.4">25</text>
<text x="206.4" y="130.2">26</text>
<text x="226.6" y="127.4">10</text>
<text x="206.4" y="133">27</text>
<text x="206.4" y="135.8">28</text>
<text x="228.8" y="133">18</text>
<text x="46.9" y="142.6">V+</text>
<text x="94.6" y="142.6">V+</text>
<text x="142.2" y="142.6">V+</text>
<text x="207.7" y="141.4">1</text>
<text x="226.6" y="138.6">20</text>
<text x="226.6" y="141.4">19</text>
<text x="47.6" y="148.2">V-</text>
<text x="48.3" y="145.4">V</text>
<text x="95.3" y="148.2">V-</text>
<text x="95.9" y="145.4">V</text>
<text x="142.9" y="148.2">V-</text>
<text x="143.6" y="145.4">V</text>
<text x="207.7" y="144.2">2</text>
<text x="207.7" y="147">3</text>
<text x="207.7" y="149.8">4</text>
<text x="226.6" y="147">12</text>
<text x="226.6" y="149.8">13</text>
<text x="46.8" y="153.8">H+</text>
<text x="94.4" y="153.8">H+</text>
<text x="142.1" y="153.8">H+</text>
<text x="207.7" y="152.6">5</text>
<text x="207.7" y="155.4">6</text>
<text x="226.6" y="155.4">15</text>
<text x="47.4" y="159.4">H-</text>
<text x="48.2" y="156.6">H</text>
<text x="95" y="159.4">H-</text>
<text x="95.8" y="156.6">H</text>
<text x="142.7" y="159.4">H-</text>
<text x="143.4" y="156.6">H</text>
<text x="207.7" y="158.2">7</text>
<text x="207.7" y="161">8</text>
<text x="226.6" y="161">17</text>
<text x="226.6" y="158.2">16</text>
<text x="43.8" y="165">SEL+</text>
<text x="44.4" y="167.9">SEL-</text>
<text x="91.5" y="165">SEL+</text>
<text x="92.1" y="167.9">SEL-</text>
<text x="139.1" y="165">SEL+</text>
<text x="139.7" y="167.9">SEL-</text>
</g>
<g font-size="2.2" fill="#808080">
<text x="196.7" y="24.8">VR0-0</text>
<text x="196.7" y="27.6">VR0-1</text>
<text x="210.9" y="24.8">CH0</text>
<text x="210.9" y="27.6">CH1</text>
<text x="218.3" y="27.6">V_REF</text>
<text x="220.5" y="24.8">VDD</text>
<text x="196.7" y="30.4">VR0-2</text>
<text x="196.7" y="33.2">VR0-3</text>
<text x="210.9" y="30.4">CH2</text>
<text x="210.9" y="33.2">CH3</text>
<text x="218.9" y="30.4">AGND</text>
<text x="220.8" y="33.2">CLK</text>
<text x="196.7" y="41.6">VR0-6</text>
<text x="196.7" y="36">VR0-4</text>
<text x="196.7" y="38.8">VR0-5</text>
<text x="210.9" y="36">CH4</text>
<text x="210.9" y="38.8">CH5</text>
<text x="210.9" y="41.6">CH6</text>
<text x="217.9" y="36">D_OUT</text>
<text x="220.2" y="38.8">D_IN</text>
<text x="222" y="41.6">CS</text>
<text x="252.9" y="41.6">CS-VR0/2.1B</text>
<text x="196.7" y="44.4">VR0-7</text>
<text x="210.9" y="44.4">CH7</text>
<text x="218.8" y="44.4">DGND</text>
<text x="196.7" y="55.6">VR1-0</text>
<text x="196.7" y="58.4">VR1-1</text>
<text x="210.9" y="55.6">CH0</text>
<text x="210.9" y="58.4">CH1</text>
<text x="218.3" y="58.4">V_REF</text>
<text x="220.5" y="55.6">VDD</text>
<text x="196.7" y="61.2">VR1-2</text>
<text x="196.7" y="64">VR1-3</text>
<text x="210.9" y="61.2">CH2</text>
<text x="210.9" y="64">CH3</text>
<text x="218.9" y="61.2">AGND</text>
<text x="220.8" y="64">CLK</text>
<text x="196.7" y="66.8">VR1-4</text>
<text x="196.7" y="69.6">VR1-5</text>
<text x="210.9" y="66.8">CH4</text>
<text x="210.9" y="69.6">CH5</text>
<text x="217.9" y="66.8">D_OUT</text>
<text x="220.2" y="69.6">D_IN</text>
<text x="196.7" y="72.4">VR1-6</text>
<text x="196.7" y="75.3">VR1-7</text>
<text x="210.9" y="72.4">CH6</text>
<text x="210.9" y="75.2">CH7</text>
<text x="218.8" y="75.2">DGND</text>
<text x="222" y="72.4">CS</text>
<text x="252.9" y="72.4">CS-VR1/2.1B</text>
<text x="196.7" y="86.5">VR2-0</text>
<text x="196.7" y="89.3">VR2-1</text>
<text x="210.9" y="86.5">CH0</text>
<text x="210.9" y="89.3">CH1</text>
<text x="218.3" y="89.3">V_REF</text>
<text x="220.5" y="86.5">VDD</text>
<text x="196.7" y="92.1">VR2-2</text>
<text x="196.7" y="94.9">VR2-3</text>
<text x="210.9" y="92.1">CH2</text>
<text x="210.9" y="94.9">CH3</text>
<text x="218.9" y="92.1">AGND</text>
<text x="220.8" y="94.9">CLK</text>
<text x="252.9" y="94.9">SCK/2.3C</text>
<text x="196.7" y="97.7">VR2-4</text>
<text x="196.7" y="100.5">VR2-5</text>
<text x="210.9" y="97.7">CH4</text>
<text x="210.9" y="100.5">CH5</text>
<text x="217.9" y="97.7">D_OUT</text>
<text x="220.2" y="100.5">D_IN</text>
<text x="252.9" y="97.7">MISO/2.1C</text>
<text x="252.9" y="100.5">MOSI/2.1B</text>
<text x="196.7" y="103.3">VR2-6</text>
<text x="196.7" y="106.1">VR2-7</text>
<text x="210.9" y="103.3">CH6</text>
<text x="210.9" y="106.1">CH7</text>
<text x="218.8" y="106.1">DGND</text>
<text x="222" y="103.3">CS</text>
<text x="252.9" y="103.3">CS-VR2/2.1B</text>
<text x="196.9" y="117.3">JSW1</text>
<text x="196.9" y="120.1">JSW2</text>
<text x="196.9" y="122.9">JSW3</text>
<text x="196.9" y="125.7">JSW4</text>
<text x="196.9" y="128.5">JSW5</text>
<text x="196.9" y="131.3">JSW6</text>
<text x="196.9" y="136.9">JSW8</text>
<text x="196.9" y="134.1">JSW7</text>
<text x="218" y="134.1">RESET</text>
<text x="196.9" y="142.5">JSW9</text>
<text x="195.8" y="145.3">JSW10</text>
<text x="195.9" y="148.1">JSW11</text>
<text x="252.9" y="148.1">SCL/2.3B</text>
<text x="195.8" y="150.9">JSW12</text>
<text x="252.9" y="150.9">SDA/2.3B</text>
</g>
</svg>
